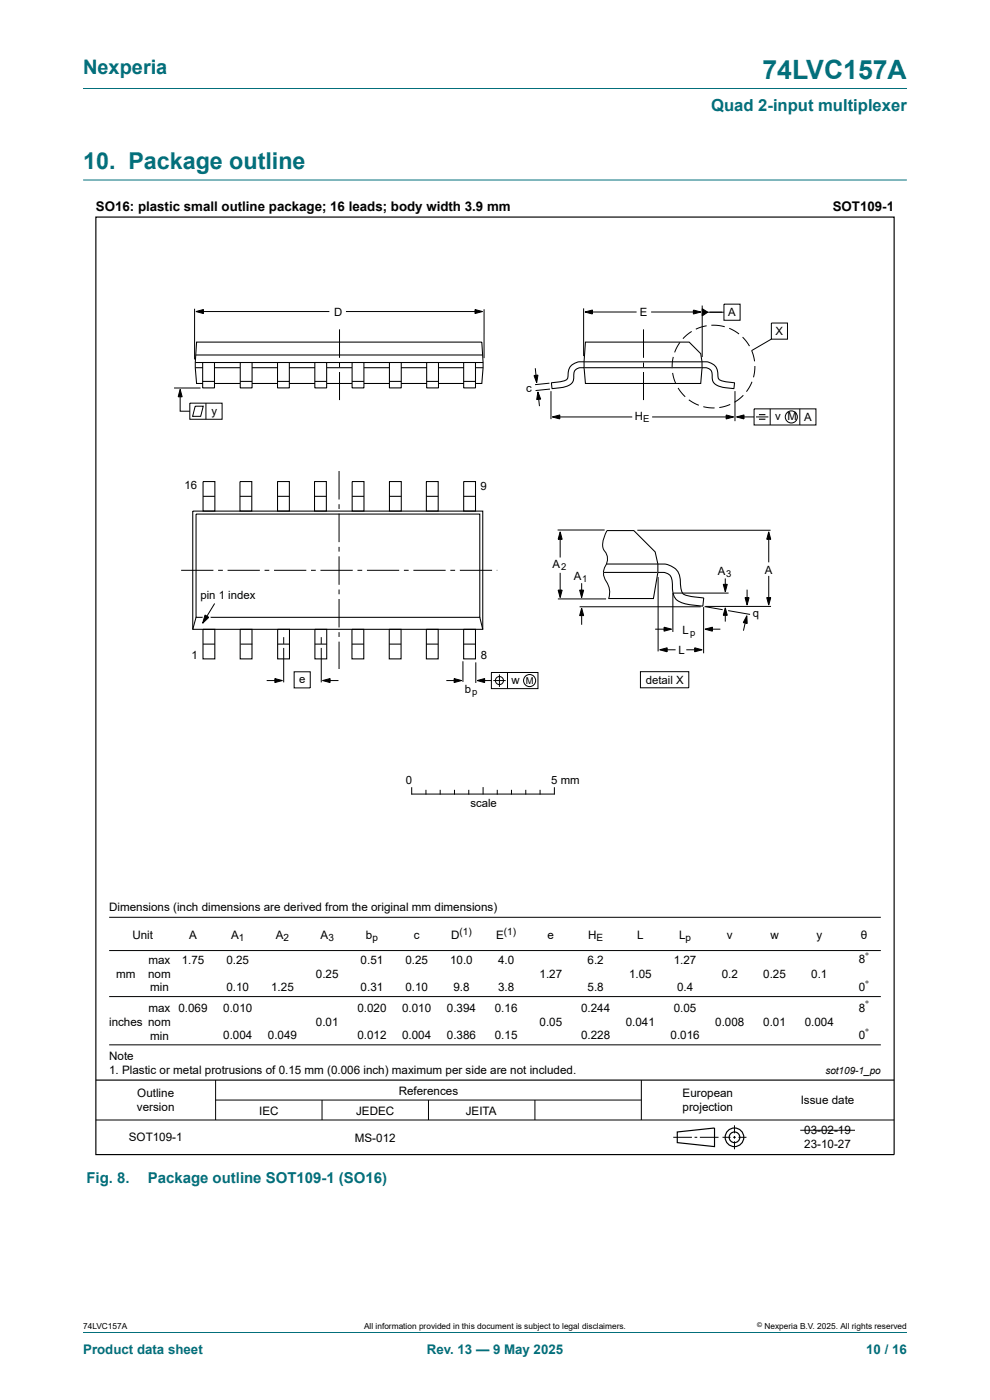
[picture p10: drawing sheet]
<svg xmlns="http://www.w3.org/2000/svg" width="210mm" height="297mm" viewBox="0 0 210 297" stroke-linecap="round" stroke-linejoin="round" font-family="sans-serif">
<path d="M17.6 18.8h174.8M17.6 38.2h174.8" fill="none" stroke="#036f7b" stroke-width=".21"/>
<g fill="none" stroke="#000" stroke-width=".21">
<path d="M41.3 65.5v10.8M41.6 66.1l1.5-.4v.8zM42.5 66.1h27.4M72 69.9v6M72 76.9v1M72 78.9v6M73.4 66.1h28.1M100.8 65.7l1.5 .4-1.5 .4zM102.7 65.6v10.4M113.3 79.7l.8-.1-.3 1.6zM113.5 78.1l.3 2.5M123.8 65.4v10.1"/>
<path d="M124.1 66.2l1.6-.4v.8zM124.8 66.2h10.2M136.5 69.9v6M136.5 76.9v1M136.5 78.9v6M138.1 66.2h9.8M142.7 79.1l.7 2.3M142.8 75.7l-.2 2.4M144.2 72.6l-1.1 2.2M146.7 70.3l-1.8 1.6M147.1 65.8l1.6 .4-1.6 .4zM149 64.8v10.9"/>
<path d="M149 65.5l1.1 .7-1.1 .8zM149.5 66.2h4M149.9 69.1l-2.3 .7M150.9 69h1.4l1.4 .3M153.6 64.5h3.4v3.4h-3.4zM154.7 69.6l2.1 1.3M157.5 71.5l1.5 1.9M159.4 74.3l.7 2.4M160.1 77.7l-.3 2.3M163.6 68.5h3.4v3.5h-3.4zM163.6 71.9l-4.1 2.5M71.9 99.9v6.1"/>
<path d="M114.1 83.1l.6 1.6-.9 .1zM114.2 83.7l.2 2.5M116.6 81.3l-3.1 .3M116.7 82.5l-3.1 .4M116.9 83v5.9M117.2 88.5l1.5-.5v.9zM118 88.5h16.1M138.3 88.5h16.3M143.8 82.3l1.5 1.9M146.1 84.8l2.1 1.2M149.2 86.3l2.4 .2M154 88l1.6 .5-1.6 .4z"/>
<path d="M154.9 85.8l-2.3 .7M155.9 83v6.3M156.2 88.5l1.6-.5v.9zM157.1 88.5h2.9M157.7 83.9l-1.9 1.4M159.5 81l-1.2 2.1M160 86.7h13.1v3.5h-13.1zM160.4 88.5h2.6M163.4 86.7v3.5M169.7 86.7v3.5M71.9 107v1M71.9 109v6"/>
<path d="M71.9 116v1M71.9 118v6.1M118.3 112.4h10M118.8 112.8l.4 1.6h-.8zM118.8 113.3v5M128.7 112.6a4.9 4.9 0 0 0-.7 4 3 3 0 0 1 .2 4 3.5 3.5 0 0 0 .7 3.3 4 4 0 0 1 .2 3.1M135.2 112.5h28.3M163.1 112.8l.4 1.6h-.9zM163.1 113.7v5.6M38.4 121h6.9M46.3 121h1M48.3 121h6.8"/>
<path d="M56.1 121h1M58.1 121h6.9M60.2 135.2v1.4M60.2 137.5v7.3M66 121h1M68 121h6.8M68.1 135.2v1.4M68.1 137.5v7.3M71.9 125.1v1M71.9 127.1v6M71.9 134.1v1M71.9 136.1v5.8"/>
<path d="M75.8 121h1M77.8 121h6.9M85.7 121h1M87.7 121h6.8M95.5 121h1M97.5 121h6.9M105.4 121h.1M118.3 127.1h10.3M118.4 125.2h.8l-.4 1.6zM118.8 121.5v4.5M122.9 128.7h25.7M123 125.2h.8l-.4 1.6z"/>
<path d="M123.4 129l.4 1.6h-.8zM123.4 123.7v2.6M123.4 130v2.5M139 133.5h2.3M139.6 122.4v15.8M139.9 137.8l1.6-.4v.9zM140.7 137.8h2.6M140.9 133.1l1.5 .4-1.5 .4zM142.7 125.8v8.3M142.8 125.8h11.7M145.6 137.8h2.5M147.4 137.4l1.5 .4-1.5 .5z"/>
<path d="M149.3 128.8v9.8M149.5 128.7l3.8 .6M149.5 133.5l1.6-.4v.8zM149.7 128.6h13.9M150.4 133.5h2.4M153.4 124h.9l-.5 1.5zM153.8 128.9l.5 1.6h-.9zM153.8 122.7v1.9M153.8 130v1.9M154.5 129.5l4.6 .8M158 126.8h.9l-.4 1.6zM158.3 131.2l-.6 2.6"/>
<path d="M158.4 130.6l.1 1.7-.8-.2zM158.5 125.1v2.6M162.6 126.8h.9l-.4 1.6zM163.1 122.2v5.2M56.6 144.4h2.5M58.3 144l1.6 .4-1.6 .4zM62.4 142.5h3.4v3.4h-3.4zM68.4 144.4l1.6-.4v.8zM69.2 144.4h2.6M94.7 144.4h2.5M96.3 144l1.6 .4-1.6 .4zM98.2 140.3v4.4"/>
<path d="M100.9 140.5v4.4M101.2 144.4l1.6-.4v.8zM102.1 144.4h2.1M104.2 142.7h9.9v3.4h-9.9zM104.6 144.4h2.7M105.9 143.1v2.6M107.7 142.7v3.4M135.8 142.5h10.3v3.4h-10.3zM20.3 237.6h169.4M45.7 229.1v8.5M45.7 233.4h90.3M68.3 233.4v4.2"/>
<path d="M90.9 233.4v4.2M113.5 233.4v4.2M136 229.1v8.5M155.8 238.7v1.7M169.8 239.8h11.6M142.8 241.3h4M147.3 241.3h.6M148.5 241.3h3.9M153.3 241.3h1.7M155.5 241.3h.6M155.8 241v.6M155.8 242.1v1.7"/>
<path d="M156.6 241.3h1.7"/>
<circle cx="167.9" cy="88.5" r="1.28"/>
<circle cx="105.9" cy="144.4" r=".86"/>
<circle cx="112.3" cy="144.4" r="1.28"/>
</g>
<g fill="none" stroke="#000" stroke-width=".25">
<path d="M20.3 46.1h169.4v198.8h-169.4zM20.3 229.1h169.4M143.7 240.1l7.9-.8v3.9l-7.9-.8z"/>
<circle cx="155.8" cy="241.3" r="1.13"/>
<circle cx="155.8" cy="241.3" r="1.98"/>
</g>
<path d="M41.4 78h61.1" fill="none" stroke="#fefefe" stroke-width=".21"/>
<g fill="none" stroke="#000" stroke-width=".22">
<path d="M41.4 78h61.1M41.4 76.9h61.1M41.5 75.3h60.8M41.7 72.6h60.5l.3 4.3-.3 4.5h-60.5l-.3-3.4zM123.9 78a1.7 1.7 0 0 0-2.2 1.9 2.03 2.03 0 0 1-1.9 2.2l-2.7 .3-.1-1.1 .4-.1a4.7 4.7 0 0 0 3-.8l.1-1a2.8 2.8 0 0 1 3.4-2.6h25a2.88 2.88 0 0 1 3.3 2.1 1.71 1.71 0 0 0 .6 1.8l1.1 .3 1.9 .2-.1 1.2h-.3a5.5 5.5 0 0 1-4.1-1.3l-.2-1.2a1.67 1.67 0 0 0-2.2-1.9M124.2 72.6h22l2.4 2.4 .3 1.7v1.3l-.3 3.4h-24.4l-.3-4.6zM40.9 108.4h61.5v25.1h-61.5zM41.6 109.1h60.2v21.9h-60.2zM43.1 102.2h2.5v6.2h-2.5zM43.1 105.3h2.5M50.9 102.2h2.5v6.2h-2.5zM50.9 105.3h2.5"/>
<path d="M58.9 102.2h2.5v6.2h-2.5zM58.9 105.3h2.5M66.7 102.2h2.5v6.2h-2.5zM66.7 105.3h2.5M74.7 102.2h2.5v6.2h-2.5zM74.7 105.3h2.5M82.6 102.2h2.5v6.2h-2.5zM82.6 105.3h2.5M90.4 102.2h2.5v6.2h-2.5zM90.4 105.3h2.5M98.4 102.2h2.5v6.2h-2.5zM98.4 105.3h2.5"/>
<path d="M128.7 119.7h10.8a4.1 4.1 0 0 1 4.7 2.4l.2 2.6a1.69 1.69 0 0 0 1.8 1.8l3 .4-.1 1.6a12 12 0 0 1-5.4-1.1 3.5 3.5 0 0 1-1.1-3 2.51 2.51 0 0 0-1-2.7l-.6-.2-1.5-.1M128.7 112.6h5.7l4.6 4.5 .5 2.6v1.7l-.9 5.6h-9.5M41.6 131l-.7 2.5M43.1 133.5h2.5v6.3h-2.5zM43.1 136.6h2.5M50.9 133.5h2.6v6.3h-2.6zM51 136.6h2.5M58.9 133.5h2.5v6.3h-2.5zM58.9 136.6h2.5M66.8 133.5h2.5v6.3h-2.5zM66.8 136.6h2.5M74.7 133.5h2.5v6.3h-2.5z"/>
<path d="M74.7 136.6h2.5M82.6 133.5h2.5v6.3h-2.5zM82.6 136.6h2.5M90.4 133.5h2.5v6.3h-2.5zM90.4 136.6h2.5M98.4 133.5h2.5v6.3h-2.5zM98.4 136.6h2.5M101.8 131l.6 2.5"/>
</g>
<g fill="#000">
<path d="M41.6 66.1l1.5-.4v.8zM100.8 65.7l1.5 .4-1.5 .4zM113.3 79.7l.8-.1-.3 1.6zM124.1 66.2l1.6-.4v.8zM147.1 65.8l1.6 .4-1.6 .4zM149 65.5l1.1 .7-1.1 .8zM114.1 83.1l.6 1.6-.9 .1zM117.2 88.5l1.5-.5v.9zM154 88l1.6 .5-1.6 .4zM156.2 88.5l1.6-.5v.9zM118.8 112.8l.4 1.6h-.8zM163.1 112.8l.4 1.6h-.9z"/>
<path d="M118.4 125.2h.8l-.4 1.6zM123.4 129l.4 1.6h-.8zM123 125.2h.8l-.4 1.6zM140.9 133.1l1.5 .4-1.5 .4zM139.9 137.8l1.6-.4v.9zM147.4 137.4l1.5 .4-1.5 .5zM149.5 133.5l1.6-.4v.8zM153.8 128.9l.5 1.6h-.9zM153.4 124h.9l-.5 1.5zM158.4 130.6l.1 1.7-.8-.2zM158 126.8h.9l-.4 1.6zM162.6 126.8h.9l-.4 1.6z"/>
<path d="M58.3 144l1.6 .4-1.6 .4zM68.4 144.4l1.6-.4v.8zM96.3 144l1.6 .4-1.6 .4zM101.2 144.4l1.6-.4v.8z"/>
</g>
<path d="M161 88h1.4M161 88.9h1.4" fill="none" stroke="#000" stroke-width=".24"/>
<path d="M66.8 76.9h2.5v5.4h-2.5z" fill="#fefefe"/>
<path d="M66.8 76.9h2.5v5.4h-2.5zM66.8 80.9h2.5" fill="none" stroke="#000" stroke-width=".22"/>
<path d="M58.9 76.9h2.5v5.4h-2.5z" fill="#fefefe"/>
<path d="M58.9 76.9h2.5v5.4h-2.5zM58.9 80.9h2.5" fill="none" stroke="#000" stroke-width=".22"/>
<path d="M51 76.9h2.5v5.4h-2.5z" fill="#fefefe"/>
<path d="M51 76.9h2.5v5.4h-2.5zM51 80.9h2.5" fill="none" stroke="#000" stroke-width=".22"/>
<path d="M43 76.9h2.5v5.4h-2.5z" fill="#fefefe"/>
<path d="M43 76.9h2.5v5.4h-2.5zM43 80.9h2.5" fill="none" stroke="#000" stroke-width=".22"/>
<path d="M90.5 76.9h2.5v5.4h-2.5z" fill="#fefefe"/>
<path d="M90.5 76.9h2.5v5.4h-2.5z" fill="none" stroke="#000" stroke-width=".22"/>
<path d="M74.7 76.9h2.5v5.4h-2.5z" fill="#fefefe"/>
<path d="M74.7 76.9h2.5v5.4h-2.5z" fill="none" stroke="#000" stroke-width=".22"/>
<path d="M82.6 76.9h2.5v5.4h-2.5z" fill="#fefefe"/>
<path d="M82.6 76.9h2.5v5.4h-2.5zM82.6 80.9h2.5" fill="none" stroke="#000" stroke-width=".22"/>
<path d="M98.4 76.9h2.5v5.4h-2.5z" fill="#fefefe"/>
<path d="M98.4 76.9h2.5v5.4h-2.5zM74.7 80.9h2.5M90.5 80.9h2.5M98.4 80.9h2.5" fill="none" stroke="#000" stroke-width=".22"/>
<path d="M38.2 82.6l.4 1.6h-.8z" fill="#000"/>
<path d="M36.9 82.3h5.6M38.2 82.6l.4 1.6h-.8zM38.2 83.2v4h2.1M40.3 85.5h6.8v3.4h-6.8zM41.4 86.2h1.7l-.5 2.1h-1.7zM43.7 85.5v3.4" fill="none" stroke="#000" stroke-width=".21"/>
<path d="M43.1 130l1.7 .9-2.1 1.8z" fill="#fefefe"/>
<g fill="none" stroke="#000" stroke-width=".21">
<path d="M43.5 130.5l.8 .5-1.3 1.2zM45.5 128l-2.5 4.2M87.3 167.1v1.4M87.4 168.5h30.1M90.4 167.7v.8M93.4 167.7v.8M96.4 167.7v.8M99.4 167.7v.8M102.5 167.1v1.3M105.5 167.7v.8M108.5 167.7v.8M111.5 167.7v.8"/>
<path d="M114.6 167.7v.8M117.6 167.1v1.4M23.2 194.6h163.6M23.2 201.7h163.6M23.2 211.4h163.6M23.2 221.7h163.6"/>
</g>
<path d="M43.5 130.5l.8 .5-1.3 1.2z" fill="#000"/>
<path d="M123.9 78h25M128.1 121.4h11.4" fill="none" stroke="#fefefe" stroke-width=".21"/>
<path d="M123.9 78h25M128.1 121.4h11.4" fill="none" stroke="#000" stroke-width=".22"/>
<path d="M17.6 282.6h174.8" fill="none" stroke="#036f7b" stroke-width=".21"/>
<text font-size="5.6" fill="#036f7b" x="161.7" y="16.8">74LVC157A</text>
<text font-size="4.9" fill="#036f7b" x="17.6" y="35.9">10. Package outline</text>
<text font-size="4.2" fill="#036f7b" x="17.6" y="15.6">Nexperia</text>
<text font-size="3.5" fill="#036f7b" x="150.9" y="23.7">Quad 2-input multiplexer</text>
<g font-size="3.2" fill="#036f7b">
<text x="18.3" y="250.9">Fig. 8.</text>
<text x="31.3" y="250.9">Package outline SOT109-1 (SO16)</text>
</g>
<g font-size="2.8">
<text x="20.3" y="44.8">SO16: plastic small outline package; 16 leads; body width 3.9 mm</text>
<text x="176.6" y="44.8">SOT109-1</text>
</g>
<g font-size="2.8" fill="#036f7b">
<text x="17.6" y="287.2">Product data sheet</text>
<text x="90.5" y="287.2">Rev. 13 — 9 May 2025</text>
<text x="183.7" y="287.2">10 / 16</text>
</g>
<g font-size="2.5">
<text x="23.2" y="193.2">Dimensions (inch dimensions are derived from the original mm dimensions)</text>
<text x="28.1" y="199.1">Unit</text>
<text x="40.1" y="199.1">A</text>
<text x="49" y="199.1">A</text>
<text x="58.5" y="199.1">A</text>
<text x="68" y="199.1">A</text>
<text x="77.6" y="199.1">b</text>
<text x="87.8" y="199.1">c</text>
<text x="95.7" y="199.1">D</text>
<text x="105.3" y="199.1">E</text>
<text x="116.2" y="199.1">e</text>
<text x="124.8" y="199.1">H</text>
<text x="135.2" y="199.1">L</text>
<text x="144.1" y="199.1">L</text>
<text x="154.2" y="199.1">v</text>
<text x="163.4" y="199.1">w</text>
<text x="173.2" y="199.1">y</text>
<text x="182.6" y="199.1">θ</text>
<text x="24.7" y="207.4">mm</text>
<text x="31.4" y="207.4">nom</text>
<text x="31.5" y="204.4">max</text>
<text x="38.5" y="204.4">1.75</text>
<text x="48" y="204.4">0.25</text>
<text x="67" y="207.4">0.25</text>
<text x="76.5" y="204.4">0.51</text>
<text x="86" y="204.4">0.25</text>
<text x="95.5" y="204.4">10.0</text>
<text x="105.7" y="204.4">4.0</text>
<text x="114.5" y="207.4">1.27</text>
<text x="124.6" y="204.4">6.2</text>
<text x="133.4" y="207.4">1.05</text>
<text x="142.9" y="204.4">1.27</text>
<text x="153.1" y="207.4">0.2</text>
<text x="161.9" y="207.4">0.25</text>
<text x="172.1" y="207.4">0.1</text>
<text x="182.2" y="204.3">8</text>
<text x="31.5" y="214.6">max 0.069</text>
<text x="31.8" y="210.3">min</text>
<text x="47.3" y="214.6">0.010</text>
<text x="48" y="210.3">0.10</text>
<text x="57.5" y="210.3">1.25</text>
<text x="75.8" y="214.6">0.020</text>
<text x="76.5" y="210.3">0.31</text>
<text x="85.3" y="214.6">0.010</text>
<text x="86" y="210.3">0.10</text>
<text x="94.8" y="214.6">0.394</text>
<text x="96.2" y="210.3">9.8</text>
<text x="105" y="214.6">0.16</text>
<text x="105.7" y="210.3">3.8</text>
<text x="123.3" y="214.6">0.244</text>
<text x="124.6" y="210.3">5.8</text>
<text x="142.9" y="214.6">0.05</text>
<text x="143.6" y="210.3">0.4</text>
<text x="182.2" y="210.3">0</text>
<text x="182.2" y="214.6">8</text>
<text x="23.1" y="217.6">inches nom</text>
<text x="31.8" y="220.6">min</text>
<text x="47.3" y="220.5">0.004</text>
<text x="56.8" y="220.5">0.049</text>
<text x="67" y="217.6">0.01</text>
<text x="75.8" y="220.5">0.012</text>
<text x="85.3" y="220.5">0.004</text>
<text x="94.8" y="220.5">0.386</text>
<text x="105" y="220.5">0.15</text>
<text x="114.5" y="217.6">0.05</text>
<text x="123.3" y="220.5">0.228</text>
<text x="132.7" y="217.6">0.041</text>
<text x="142.2" y="220.5">0.016</text>
<text x="151.7" y="217.6">0.008</text>
<text x="161.9" y="217.6">0.01</text>
<text x="170.7" y="217.6">0.004</text>
<text x="182.2" y="220.5">0</text>
<text x="23.2" y="224.8">Note</text>
<text x="23.2" y="227.8">1. Plastic or metal protrusions of 0.15 mm (0.006 inch) maximum per side are not included.</text>
<text x="29.1" y="232.8">Outline</text>
<text x="84.6" y="232.2">References</text>
<text x="144.8" y="232.8">European</text>
<text x="29.1" y="235.8">version</text>
<text x="55" y="236.5">IEC</text>
<text x="75.6" y="236.5">JEDEC</text>
<text x="98.8" y="236.5">JEITA</text>
<text x="144.8" y="235.8">projection</text>
<text x="169.9" y="234.2">Issue date</text>
<text x="27.3" y="242.1">SOT109-1</text>
<text x="75.3" y="242.3">MS-012</text>
<text x="170.6" y="240.6">03-02-19</text>
<text x="170.6" y="243.5">23-10-27</text>
</g>
<g font-size="2.4">
<text x="70.9" y="66.9">D</text>
<text x="135.7" y="67.1">E</text>
<text x="154.5" y="67.1">A</text>
<text x="164.5" y="71.1">X</text>
<text x="111.6" y="83.1">c</text>
<text x="44.8" y="88">y</text>
<text x="134.6" y="89.1">H</text>
<text x="164.4" y="89.2">v M</text>
<text x="170.6" y="89.3">A</text>
<text x="39.1" y="103.8">16</text>
<text x="101.9" y="103.9">9</text>
<text x="117.2" y="120.4">A</text>
<text x="121.7" y="123">A</text>
<text x="152.3" y="122">A</text>
<text x="162.2" y="121.7">A</text>
<text x="42.5" y="127">pin 1 index</text>
<text x="159.7" y="130.9">q</text>
<text x="144.8" y="134.5">L</text>
<text x="40.6" y="139.7">1</text>
<text x="102" y="139.7">8</text>
<text x="143.9" y="138.8">L</text>
<text x="63.4" y="144.9">e</text>
<text x="98.6" y="147">b</text>
<text x="108.5" y="145.1">w</text>
<text x="137" y="145.1">detail X</text>
<text x="86.1" y="166.4">0</text>
<text x="116.9" y="166.4">5 mm</text>
<text x="99.8" y="171.1">scale</text>
</g>
<g font-size="2.1">
<text x="50.7" y="199.6">1</text>
<text x="60.2" y="199.6">2</text>
<text x="69.6" y="199.6">3</text>
<text x="79" y="199.6">p</text>
<text x="97.5" y="198.4">(1)</text>
<text x="106.9" y="198.4">(1)</text>
<text x="126.5" y="199.6">E</text>
<text x="145.4" y="199.6">p</text>
<text x="183.5" y="203.6">°</text>
<text x="183.5" y="209.5">°</text>
<text x="183.5" y="213.8">°</text>
<text x="183.5" y="219.8">°</text>
<text x="175.1" y="227.9">sot109-1_po</text>
</g>
<g font-size="2">
<text x="136.4" y="89.5">E</text>
<text x="119" y="120.9">2</text>
<text x="123.5" y="123.5">1</text>
<text x="154.1" y="122.4">3</text>
<text x="146.4" y="135">p</text>
<text x="100.2" y="147.5">p</text>
<text x="111.5" y="145.1">M</text>
</g>
<g font-size="1.8">
<text x="17.6" y="282">74LVC157A</text>
<text x="77.2" y="282">All information provided in this document is subject to legal disclaimers.</text>
<text x="162.2" y="282">Nexperia B.V. 2025. All rights reserved</text>
</g>
<text font-size="1.4" x="160.6" y="281.6">©</text>
</svg>
